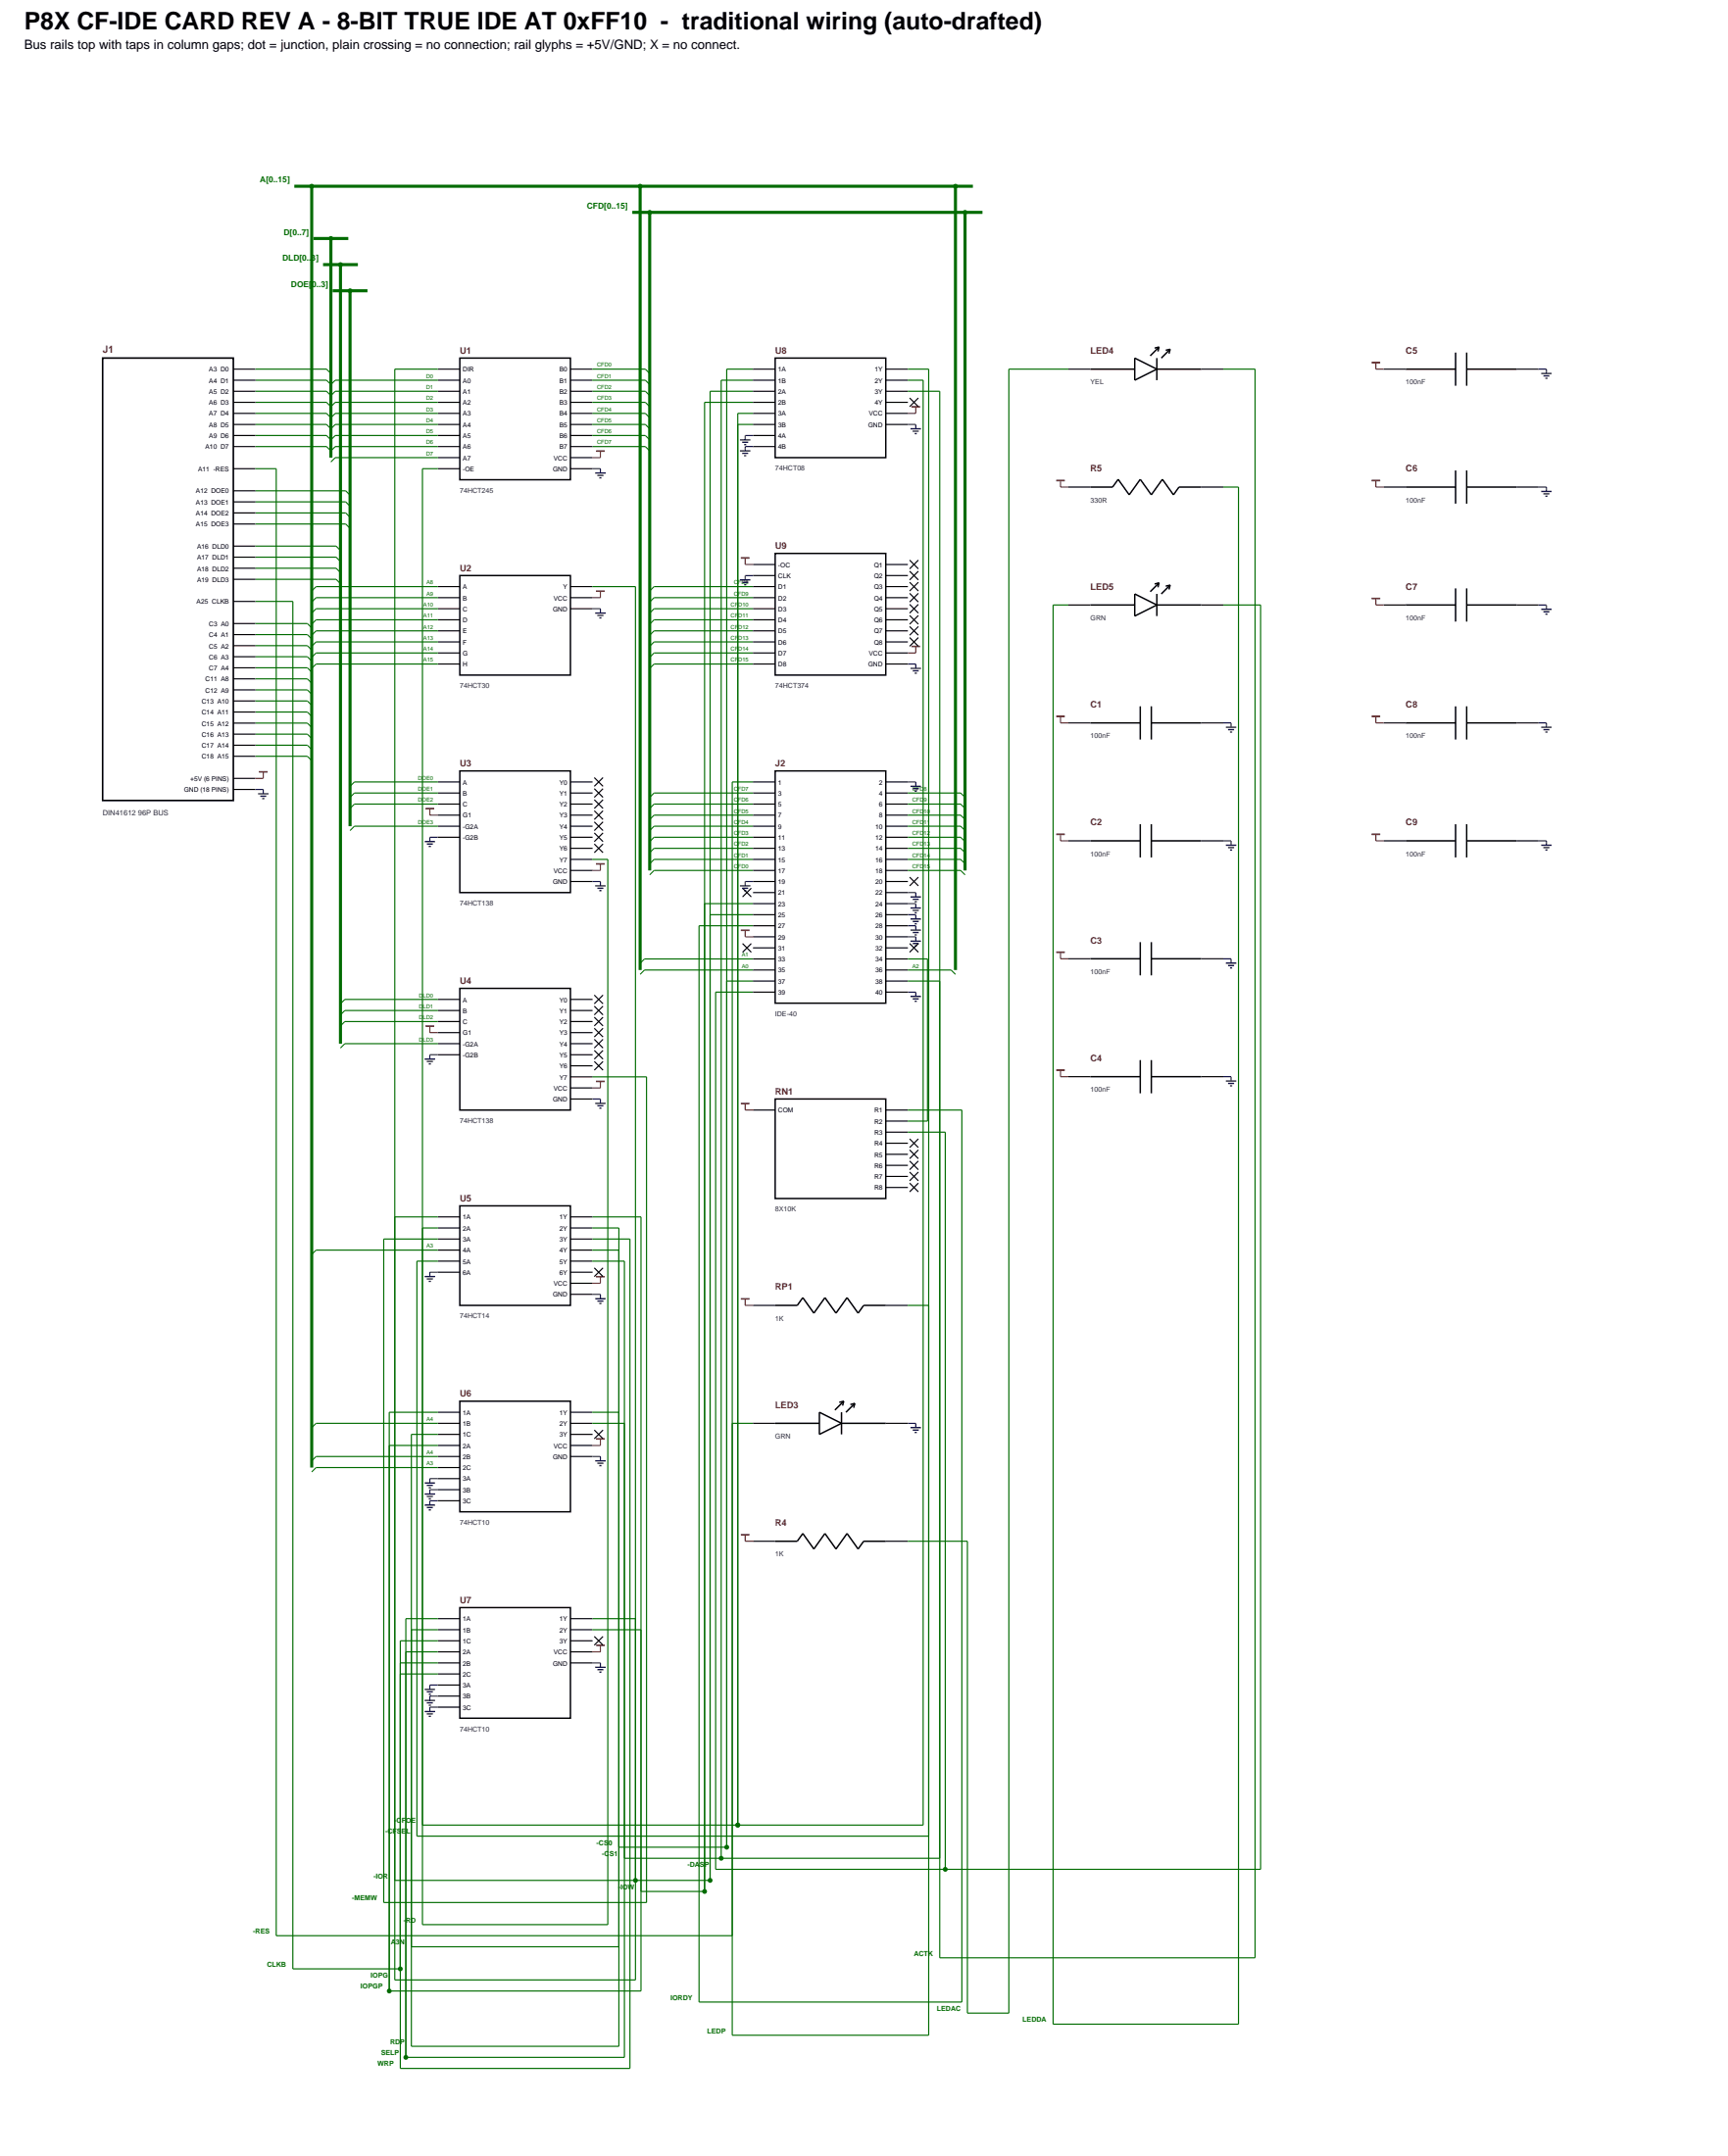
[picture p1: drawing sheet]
<svg xmlns="http://www.w3.org/2000/svg" width="377mm" height="470mm" viewBox="0 0 377 470" stroke-linecap="round" stroke-linejoin="round" font-family="sans-serif">
<g fill="none" stroke="#000" stroke-width=".32">
<path d="M100.3 78.1h24.1v26.6h-24.1zM169.1 78.1h24.1v21.7h-24.1zM247.5 78.1l4.8 2.4-4.8 2.4zM252.3 78.1v4.8M252.8 75.7l-1.9 1.9M252.8 75.7l-1 .2M252.8 75.7l-.2 1M255.2 76.2l-1.9 1.9M255.2 76.2l-.9 .2M255.2 76.2l-.2 .9M317.5 76.9v7.3M319.9 76.9v7.3"/>
<path d="M237.9 80.5h9.6M252.3 80.5h9.7M306.6 80.5h10.9M319.9 80.5h10.9M237.9 106.3h4.8l1.2-1.7 2.4 3.3 2.4-3.3 2.4 3.3 2.4-3.3 2.4 3.3 1.3-1.6h4.8M306.6 106.3h10.9M317.5 102.6v7.3M319.9 106.3h10.9M319.9 102.6v7.3M100.3 125.6h24.1v21.7h-24.1zM169.1 120.7h24.1v26.6h-24.1zM237.9 132h9.6"/>
<path d="M247.5 129.6l4.8 2.4-4.8 2.4zM252.3 129.6v4.8M252.3 132h9.7M252.8 127.2l-1.9 1.9M252.8 127.2l-1 .2M252.8 127.2l-.2 .9M255.2 127.6l-1.9 2M255.2 127.6l-.9 .3M255.2 127.6l-.2 1M306.6 132h10.9M317.5 128.4v7.2M319.9 132h10.9"/>
<path d="M319.9 128.4v7.2M237.9 157.7h10.8M248.7 154.1v7.2M251.1 157.7h10.9M251.1 154.1v7.2M306.6 157.7h10.9M317.5 154.1v7.2M319.9 157.7h10.9M319.9 154.1v7.2M100.3 168.2h24.1v26.5h-24.1zM169.1 168.2h24.1v50.7h-24.1zM248.7 179.8v7.3"/>
<path d="M251.1 179.8v7.3M317.5 179.8v7.3M319.9 179.8v7.3M237.9 183.4h10.8M251.1 183.4h10.9M306.6 183.4h10.9M319.9 183.4h10.9M100.3 215.6h24.1v26.6h-24.1zM237.9 209.2h10.8M248.7 205.5v7.3M251.1 205.5v7.3M251.1 209.2h10.9"/>
<path d="M169.1 239.8h24.1v21.7h-24.1zM237.9 234.9h10.8M248.7 231.3v7.2M251.1 231.3v7.2M251.1 234.9h10.9M100.3 263.1h24.1v21.7h-24.1zM169.1 284.8h4.8l1.2-1.7 2.4 3.4 2.4-3.4 2.4 3.4 2.5-3.4 2.4 3.4 1.2-1.7h4.8M100.3 305.7h24.1v24.1h-24.1zM169.1 310.5h9.6M178.7 308.1l4.8 2.4-4.8 2.4zM183.5 310.5h9.7M183.5 308.1v4.8"/>
<path d="M184 305.7l-1.9 1.9M184 305.7l-.9 .2M184 305.7l-.2 .9M186.4 306.2l-1.9 1.9M186.4 306.2l-.9 .2M186.4 306.2l-.2 .9M169.1 336.2h4.8l1.2-1.7 2.4 3.4 2.4-3.4 2.4 3.4 2.5-3.4 2.4 3.4 1.2-1.7h4.8M100.3 350.7h24.1v24.1h-24.1z"/>
</g>
<g fill="none" stroke="#000" stroke-width=".25">
<path d="M50.9 80.5h4.8M50.9 82.9h4.8M50.9 85.4h4.8M50.9 87.8h4.8M50.9 90.2h4.8M50.9 92.6h4.8M50.9 95h4.8M50.9 97.4h4.8M95.5 80.5h4.8M95.5 82.9h4.8M95.5 85.4h4.8M95.5 87.8h4.8"/>
<path d="M95.5 90.2h4.8M95.5 92.6h4.8M95.5 95h4.8M95.5 97.4h4.8M95.5 99.8h4.8M124.4 80.5h4.8M124.4 82.9h4.8M124.4 85.4h4.8M124.4 87.8h4.8M124.4 90.2h4.8M124.4 92.6h4.8M124.4 95h4.8"/>
<path d="M124.4 97.4h4.8M124.4 99.8h4.8M164.2 80.5h4.9M164.2 82.9h4.9M164.2 85.4h4.9M164.2 87.8h4.9M164.2 90.2h4.9M164.2 92.6h4.9M164.2 95h4.9M164.2 97.4h4.9M193.2 80.5h4.8M193.2 82.9h4.8"/>
<path d="M193.2 85.4h4.8M193.2 87.8h4.8M193.2 90.2h4.8M193.2 92.6h4.8M233 80.5h4.9M262 80.5h4.8M301.8 80.5h4.8M330.8 80.5h4.8M50.9 102.2h4.8M50.9 107.1h4.8M50.9 109.5h4.8M50.9 111.9h4.8"/>
<path d="M50.9 114.3h4.8M50.9 119.1h4.8M95.5 102.2h4.8M124.4 102.2h4.8M233 106.3h4.9M262 106.3h4.8M301.8 106.3h4.8M330.8 106.3h4.8M50.9 121.6h4.8M50.9 124h4.8M50.9 126.4h4.8M50.9 131.2h4.8"/>
<path d="M50.9 136h4.8M50.9 138.4h4.8M95.5 128h4.8M95.5 130.4h4.8M95.5 132.8h4.8M95.5 135.2h4.8M95.5 137.6h4.8M124.4 128h4.8M124.4 130.4h4.8M124.4 132.8h4.8M164.2 128h4.9M164.2 130.4h4.9"/>
<path d="M164.2 132.8h4.9M164.2 135.2h4.9M164.2 137.6h4.9M164.2 123.1h4.9M164.2 125.6h4.9M193.2 128h4.8M193.2 130.4h4.8M193.2 132.8h4.8M193.2 135.2h4.8M193.2 137.6h4.8M193.2 123.1h4.8M193.2 125.6h4.8"/>
<path d="M233 132h4.9M262 132h4.8M301.8 132h4.8M330.8 132h4.8M50.9 157.7h4.8M50.9 140.9h4.8M50.9 143.3h4.8M50.9 145.7h4.8M50.9 148.1h4.8M50.9 150.5h4.8M50.9 152.9h4.8M50.9 155.3h4.8"/>
<path d="M95.5 140h4.8M95.5 142.5h4.8M95.5 144.9h4.8M164.2 140h4.9M164.2 142.5h4.9M164.2 144.9h4.9M193.2 140h4.8M193.2 142.5h4.8M193.2 144.9h4.8M233 157.7h4.9M262 157.7h4.8M301.8 157.7h4.8"/>
<path d="M330.8 157.7h4.8M50.9 160.2h4.8M50.9 162.6h4.8M50.9 165h4.8M50.9 169.8h4.8M50.9 172.2h4.8M95.5 170.6h4.8M95.5 173h4.8M95.5 175.4h4.8M95.5 177.8h4.8M124.4 170.6h4.8M124.4 173h4.8"/>
<path d="M124.4 175.4h4.8M124.4 177.8h4.8M164.2 170.6h4.9M164.2 173h4.9M164.2 175.4h4.9M164.2 177.8h4.9M193.2 170.6h4.8M193.2 173h4.8M193.2 175.4h4.8M193.2 177.8h4.8M95.5 180.2h4.8M95.5 182.7h4.8"/>
<path d="M124.4 180.2h4.8M124.4 182.7h4.8M124.4 185.1h4.8M124.4 187.5h4.8M124.4 189.9h4.8M124.4 192.3h4.8M164.2 180.2h4.9M164.2 182.7h4.9M164.2 185.1h4.9M164.2 187.5h4.9M164.2 189.9h4.9M164.2 192.3h4.9"/>
<path d="M164.2 194.7h4.9M164.2 197.1h4.9M164.2 199.5h4.9M193.2 180.2h4.8M193.2 182.7h4.8M193.2 185.1h4.8M193.2 187.5h4.8M193.2 189.9h4.8M193.2 192.3h4.8M193.2 194.7h4.8M193.2 197.1h4.8M193.2 199.5h4.8"/>
<path d="M233 183.4h4.9M262 183.4h4.8M301.8 183.4h4.8M330.8 183.4h4.8M95.5 218h4.8M124.4 218h4.8M164.2 202h4.9M164.2 204.4h4.9M164.2 206.8h4.9M164.2 209.2h4.9M164.2 211.6h4.9M164.2 214h4.9"/>
<path d="M164.2 216.4h4.9M193.2 202h4.8M193.2 204.4h4.8M193.2 206.8h4.8M193.2 209.2h4.8M193.2 211.6h4.8M193.2 214h4.8M193.2 216.4h4.8M233 209.2h4.9M262 209.2h4.8M95.5 220.4h4.8M95.5 222.9h4.8"/>
<path d="M95.5 225.3h4.8M95.5 227.7h4.8M95.5 230.1h4.8M124.4 220.4h4.8M124.4 222.9h4.8M124.4 225.3h4.8M124.4 227.7h4.8M124.4 230.1h4.8M124.4 232.5h4.8M124.4 234.9h4.8M124.4 237.3h4.8M124.4 239.8h4.8"/>
<path d="M233 234.9h4.9M262 234.9h4.8M164.2 242.2h4.9M193.2 242.2h4.8M193.2 244.6h4.8M193.2 247h4.8M193.2 249.4h4.8M193.2 251.8h4.8M193.2 254.2h4.8M193.2 256.6h4.8M193.2 259.1h4.8M95.5 265.5h4.8"/>
<path d="M95.5 267.9h4.8M95.5 270.3h4.8M95.5 272.7h4.8M95.5 275.1h4.8M95.5 277.5h4.8M124.4 265.5h4.8M124.4 267.9h4.8M124.4 270.3h4.8M124.4 272.7h4.8M124.4 275.1h4.8M124.4 277.5h4.8M124.4 280h4.8"/>
<path d="M124.4 282.4h4.8M164.2 284.8h4.9M193.2 284.8h4.8M95.5 308.1h4.8M95.5 310.5h4.8M95.5 312.9h4.8M95.5 315.3h4.8M95.5 317.7h4.8M124.4 308.1h4.8M124.4 310.5h4.8M124.4 312.9h4.8M124.4 315.3h4.8"/>
<path d="M124.4 317.7h4.8M164.2 310.5h4.9M193.2 310.5h4.8M95.5 320.2h4.8M95.5 322.6h4.8M95.5 325h4.8M95.5 327.4h4.8M164.2 336.2h4.9M193.2 336.2h4.8M95.5 353.1h4.8M95.5 355.5h4.8M95.5 358h4.8"/>
<path d="M124.4 353.1h4.8M124.4 355.5h4.8M124.4 358h4.8M95.5 360.4h4.8M95.5 362.8h4.8M95.5 365.2h4.8M95.5 367.6h4.8M95.5 370h4.8M95.5 372.4h4.8M124.4 360.4h4.8M124.4 362.8h4.8"/>
</g>
<path d="M22.4 78.1h28.5v96.5h-28.5z" fill="none" stroke="#000" stroke-width=".35"/>
<g fill="none" stroke="#006b00" stroke-width=".25">
<path d="M55.7 82.9h15.5M55.7 80.5h15.5M55.7 85.4h15.5M55.7 87.8h15.5M55.7 90.2h15.5M55.7 92.6h15.5M55.7 95h15.5M55.7 97.4h15.5M73.1 82.9h22.4M73.1 85.4h22.4M73.1 87.8h22.4M73.1 90.2h22.4"/>
<path d="M73.1 92.6h22.4M73.1 95h22.4M73.1 97.4h22.4M73.1 99.8h22.4M129.2 82.9h11.6M129.2 80.5h11.6M129.2 85.4h11.6M129.2 87.8h11.6M129.2 90.2h11.6M129.2 92.6h11.6M129.2 95h11.6M129.2 97.4h11.6"/>
<path d="M55.7 107.1h19.7M55.7 109.5h19.7M55.7 111.9h19.7M55.7 114.3h19.7M55.7 119.1h17.6M55.7 121.6h17.6M55.7 124h17.6M55.7 126.4h17.6M55.7 136h11.3M55.7 138.4h11.3M68.9 128h26.6M68.9 130.4h26.6"/>
<path d="M68.9 132.8h26.6M68.9 135.2h26.6M68.9 137.6h26.6M142.7 128h21.5M142.7 130.4h21.5M142.7 132.8h21.5M142.7 135.2h21.5M142.7 137.6h21.5M55.7 148.1h11.3M55.7 150.5h11.3M55.7 152.9h11.3M55.7 155.3h11.3"/>
<path d="M55.7 157.7h11.3M55.7 143.3h11.3M55.7 145.7h11.3M55.7 140.9h11.3M68.9 140h26.6M68.9 142.5h26.6M68.9 144.9h26.6M142.7 140h21.5M142.7 142.5h21.5M142.7 144.9h21.5M55.7 160.2h11.3M55.7 162.6h11.3"/>
<path d="M55.7 165h11.3M77.3 170.6h18.2M77.3 173h18.2M77.3 175.4h18.2M142.7 173h21.5M142.7 175.4h21.5M142.7 177.8h21.5M198 173h11.5M198 175.4h11.5M198 177.8h11.5M77.3 180.2h18.2M142.7 180.2h21.5"/>
<path d="M142.7 189.9h21.5M142.7 187.5h21.5M142.7 185.1h21.5M142.7 182.7h21.5M198 180.2h11.5M198 189.9h11.5M198 187.5h11.5M198 185.1h11.5M198 182.7h11.5M75.2 218h20.3M140.6 211.6h23.6M140.6 209.2h23.6"/>
<path d="M198 211.6h9.5M75.2 220.4h20.3M75.2 222.9h20.3M75.2 227.7h20.3M68.9 272.7h26.6M68.9 310.5h26.6M68.9 317.7h26.6M68.9 320.2h26.6"/>
</g>
<g fill="none" stroke="#006b00" stroke-width=".23">
<path d="M71.2 82.9l1 1 .9-1M71.2 80.5l1 1M71.2 85.4l1 .9 .9-.9M71.2 87.8l1 .9 .9-.9M71.2 90.2l1 .9 .9-.9M71.2 92.6l1 .9 .9-.9M71.2 95l1 1 .9-1M71.2 97.4l1 1 .9-1M73.1 99.8l-.9 1M140.8 80.5l.9 1M140.8 82.9l.9 1M140.8 85.4l.9 .9"/>
<path d="M140.8 87.8l.9 .9M140.8 90.2l.9 .9M140.8 92.6l.9 .9M140.8 95l.9 1M140.8 97.4l.9 1M73.3 119.1l1 1M75.4 107.1l1 .9M75.4 109.5l1 .9M75.4 111.9l1 .9M75.4 114.3l1 1M67 136l1 1M67 138.4l1 1"/>
<path d="M68.9 128l-.9 .9M68.9 130.4l-.9 .9M68.9 132.8l-.9 .9M68.9 135.2l-.9 1M68.9 137.6l-.9 1M73.3 121.6l1 .9M73.3 124l1 .9M73.3 126.4l1 .9M142.7 128l-1 .9M142.7 130.4l-1 .9M142.7 132.8l-1 .9M142.7 135.2l-1 1"/>
<path d="M142.7 137.6l-1 1M67 148.1l1 .9M67 150.5l1 1M67 152.9l1 1M67 155.3l1 1M67 157.7l1 1M67 143.3l1 .9M67 145.7l1 .9M67 140.9l1 .9M68.9 140l-.9 1M68.9 142.5l-.9 .9M68.9 144.9l-.9 .9"/>
<path d="M142.7 140l-1 1M142.7 142.5l-1 .9M142.7 144.9l-1 .9M67 160.2l1 .9M67 162.6l1 .9M67 165l1 .9M77.3 170.6l-.9 .9M77.3 173l-.9 1M77.3 175.4l-.9 1M142.7 177.8l-1 1M142.7 175.4l-1 1M142.7 173l-1 1"/>
<path d="M209.5 173l1 1M209.5 175.4l1 1M209.5 177.8l1 1M77.3 180.2l-.9 1M142.7 189.9l-1 .9M142.7 187.5l-1 .9M142.7 185.1l-1 .9M142.7 182.7l-1 .9M142.7 180.2l-1 1M209.5 180.2l1 1M209.5 182.7l1 .9M209.5 185.1l1 .9"/>
<path d="M209.5 187.5l1 .9M209.5 189.9l1 .9M75.2 218l-.9 1M140.6 211.6l-1 1M140.6 209.2l-1 .9M207.5 211.6l.9 1M75.2 220.4l-.9 1M75.2 222.9l-.9 .9M75.2 227.7l-.9 .9M68.9 272.7l-.9 1M68.9 310.5l-.9 1M68.9 317.7l-.9 1"/>
<path d="M68.9 320.2l-.9 .9"/>
</g>
<path d="M68 40.6v279.6" fill="none" stroke="#006b00" stroke-width=".67" stroke-linecap="butt"/>
<circle cx="68" cy="40.6" r=".53" fill="#006b00"/>
<path d="M76.4 63.4v116.8" fill="none" stroke="#006b00" stroke-width=".67" stroke-linecap="butt"/>
<circle cx="76.4" cy="63.4" r=".53" fill="#006b00"/>
<path d="M74.3 57.7v170" fill="none" stroke="#006b00" stroke-width=".67" stroke-linecap="butt"/>
<circle cx="74.3" cy="57.7" r=".53" fill="#006b00"/>
<path d="M72.2 52v47.8" fill="none" stroke="#006b00" stroke-width=".67" stroke-linecap="butt"/>
<circle cx="72.2" cy="52" r=".53" fill="#006b00"/>
<path d="M141.7 46.3v143.6" fill="none" stroke="#006b00" stroke-width=".67" stroke-linecap="butt"/>
<circle cx="141.7" cy="46.3" r=".53" fill="#006b00"/>
<path d="M139.6 40.6v171" fill="none" stroke="#006b00" stroke-width=".67" stroke-linecap="butt"/>
<circle cx="139.6" cy="40.6" r=".53" fill="#006b00"/>
<path d="M208.4 40.6v171" fill="none" stroke="#006b00" stroke-width=".67" stroke-linecap="butt"/>
<circle cx="208.4" cy="40.6" r=".53" fill="#006b00"/>
<path d="M210.5 46.3v143.6" fill="none" stroke="#006b00" stroke-width=".67" stroke-linecap="butt"/>
<circle cx="210.5" cy="46.3" r=".53" fill="#006b00"/>
<path d="M64.2 40.6h148M68.4 52h7.6M70.5 57.7h7.6M137.9 46.3h76.4M72.6 63.4h7.6" fill="none" stroke="#006b00" stroke-width=".67" stroke-linecap="butt"/>
<g fill="none" stroke="#006b00" stroke-width=".25">
<path d="M95.5 80.5h-9.4v351.4h52.5v-303.9h-9.4M160.9 92.6h3.3M164.2 80.5h-5.7v322.5M164.2 82.9h-6.9v322.5M164.2 85.4h-9.3v324.8M164.2 87.8h-10.5v324.8M164.2 90.2h-3.3v308M198 80.5h4.6v363.5M198 85.4h7v341.7M198 82.9h3.4v315.3M233 80.5h-13v358.7M266.8 80.5h7v346.6"/>
<path d="M55.7 102.2h4.5v320.1M95.5 102.2h-3.4v317.7M266.8 106.3h3.3v335.3M55.7 131.2h8.2v298.3M233 132h-3.3v309.6M266.8 132h8.2v275.8M164.2 170.6h-4.5v273.4M129.2 187.5h3.4v232.4M153.7 197.1h10.5M154.9 199.5h9.3M158.5 214h5.7M164.2 202h-11.7v234.8"/>
<path d="M164.2 216.4h-8.1v191.4M198 209.2h4.3v35.4h-4.3M198 214h7M129.2 234.9h11.8v180.1M198 242.2h11.8v194.6M198 247h8.2v160.8M86.1 265.5h9.4M92.1 267.9h3.4M95.5 270.3h-11.8v144.7M95.5 275.1h-4.6v125.5M129.2 265.5h10.6v168.8h-54.9v-126.2h10.6M129.2 267.9h5.8v178.5"/>
<path d="M129.2 270.3h8.2v180.9M129.2 272.7h5.8M129.2 275.1h7v173.7M198 284.8h4.6M84.9 315.3h10.6M95.5 312.9h-5.8v133.5M129.2 308.1h5.8M129.2 310.5h7M159.7 310.5h4.5M198 336.2h13v103M89.7 355.5h5.8M95.5 358h-8.2v93.2"/>
<path d="M95.5 353.1h-7v95.7M129.2 355.5h10.6M129.2 353.1h9.4M87.3 362.8h8.2M87.3 365.2h8.2M88.5 360.4h7"/>
</g>
<g fill="none" stroke="#b81414" stroke-width=".25">
<path d="M300.1 79.1v1.4h1.7M131 98.4v1.4h-1.8M199.7 88.8v1.4h-1.7M231.3 104.8v1.5h1.7M300.1 104.8v1.5h1.7M131 129v1.4h-1.8M162.5 121.7v1.4h1.7M300.1 130.6v1.4h1.7M199.7 141v1.5h-1.7M231.3 156.3v1.4h1.7M300.1 156.3v1.4h1.7M93.8 176.4v1.4h1.7"/>
<path d="M131 188.5v1.4h-1.8M231.3 182v1.4h1.7M300.1 182v1.4h1.7M162.5 202.9v1.5h1.7M231.3 207.7v1.5h1.7M93.8 223.8v1.5h1.7M131 235.9v1.4h-1.8M231.3 233.5v1.4h1.7M162.5 240.7v1.5h1.7M131 278.5v1.5h-1.8M162.5 283.4v1.4h1.7M131 313.9v1.4h-1.8"/>
<path d="M162.5 334.8v1.4h1.7M131 358.9v1.5h-1.8"/>
</g>
<g fill="none" stroke="#b81414" stroke-width=".35">
<path d="M299.1 79.1h1.9M130 98.4h1.9M198.8 88.8h1.9M230.4 104.8h1.9M299.1 104.8h1.9M130 129h1.9M161.6 121.7h1.9M299.1 130.6h1.9M198.8 141h1.9M230.4 156.3h1.9M299.1 156.3h1.9M92.8 176.4h1.9"/>
<path d="M130 188.5h1.9M230.4 182h1.9M299.1 182h1.9M161.6 202.9h1.9M230.4 207.7h1.9M92.8 223.8h1.9M130 235.9h1.9M230.4 233.5h1.9M161.6 240.7h1.9M130 278.5h1.9M161.6 283.4h1.9M130 313.9h1.9"/>
<path d="M161.6 334.8h1.9M130 358.9h1.9"/>
</g>
<g fill="none" stroke="#0000a6" stroke-width=".25">
<path d="M164.2 95h-1.7v1M164.2 97.4h-1.7v1M198 92.6h1.7v.9M335.6 80.5h1.7v1M129.2 102.2h1.8v1M335.6 106.3h1.7v.9M129.2 132.8h1.8v.9M164.2 125.6h-1.7v.9M335.6 132h1.7v.9M198 144.9h1.7v.9M266.8 157.7h1.7v1M335.6 157.7h1.7v1"/>
<path d="M198 170.6h1.7v.9M95.5 182.7h-1.7v.9M129.2 192.3h1.8v1M164.2 192.3h-1.7v1M198 194.7h1.7v1M198 197.1h1.7v1M198 199.5h1.7v1M266.8 183.4h1.7v1M335.6 183.4h1.7v1M198 202h1.7v.9M198 204.4h1.7v.9M198 216.4h1.7v1"/>
<path d="M266.8 209.2h1.7v.9M95.5 230.1h-1.7v.9M129.2 239.8h1.8v.9M266.8 234.9h1.7v.9M95.5 277.5h-1.7v1M129.2 282.4h1.8v.9M129.2 317.7h1.8v1M198 310.5h1.7v1M95.5 322.6h-1.7v.9M95.5 325h-1.7v.9M95.5 327.4h-1.7v.9M95.5 367.6h-1.7v1"/>
<path d="M95.5 370h-1.7v1M95.5 372.4h-1.7v1M129.2 362.8h1.8v.9"/>
</g>
<g fill="none" stroke="#0000a6" stroke-width=".3">
<path d="M161.4 96h2.3M161.4 98.4h2.3M161.9 96.5h1.3M161.9 98.9h1.3M162.3 97h.5M162.3 99.4h.5M198.6 93.5h2.3M199.1 94.1h1.3M199.5 94.6h.5M336.2 81.5h2.2M336.6 82h1.4M337.1 82.5h.4"/>
<path d="M129.8 103.2h2.3M130.3 103.7h1.3M130.7 104.2h.5M336.2 107.2h2.2M336.6 107.7h1.4M337.1 108.3h.4M129.8 133.7h2.3M130.3 134.3h1.3M130.7 134.8h.5M161.4 126.5h2.3M161.9 127h1.3M162.3 127.6h.5"/>
<path d="M336.2 132.9h2.2M336.6 133.5h1.4M337.1 134h.4M198.6 145.8h2.3M199.1 146.3h1.3M199.5 146.9h.5M267.4 158.7h2.3M267.9 159.2h1.3M268.3 159.7h.5M336.2 158.7h2.2M336.6 159.2h1.4M337.1 159.7h.4"/>
<path d="M198.6 171.5h2.3M199.1 172.1h1.3M199.5 172.6h.5M92.6 183.6h2.3M93.1 184.1h1.3M93.5 184.7h.5M129.8 193.3h2.3M130.3 193.8h1.3M130.7 194.3h.5M161.4 193.3h2.3M161.9 193.8h1.3M162.3 194.3h.5"/>
<path d="M198.6 195.7h2.3M198.6 198.1h2.3M199.1 196.2h1.3M199.1 198.6h1.3M199.5 196.7h.5M199.5 199.1h.5M267.4 184.4h2.3M267.9 184.9h1.3M268.3 185.4h.5M336.2 184.4h2.2M336.6 184.9h1.4M337.1 185.4h.4"/>
<path d="M198.6 202.9h2.3M198.6 200.5h2.3M198.6 205.3h2.3M198.6 217.4h2.3M199.1 203.4h1.3M199.1 201h1.3M199.1 205.8h1.3M199.1 217.9h1.3M199.5 204h.5M199.5 201.5h.5M199.5 206.4h.5M199.5 218.4h.5"/>
<path d="M267.4 210.1h2.3M267.9 210.6h1.3M268.3 211.2h.5M92.6 231h2.3M93.1 231.6h1.3M93.5 232.1h.5M267.4 235.8h2.3M267.9 236.4h1.3M268.3 236.9h.5M129.8 240.7h2.3M130.3 241.2h1.3M130.7 241.7h.5"/>
<path d="M92.6 278.5h2.3M93.1 279h1.3M93.5 279.5h.5M129.8 283.3h2.3M130.3 283.8h1.3M130.7 284.4h.5M129.8 318.7h2.3M130.3 319.2h1.3M130.7 319.7h.5M198.6 311.5h2.3M199.1 312h1.3M199.5 312.5h.5"/>
<path d="M92.6 323.5h2.3M92.6 325.9h2.3M92.6 328.3h2.3M93.1 324h1.3M93.1 326.5h1.3M93.1 328.9h1.3M93.5 324.6h.5M93.5 327h.5M93.5 329.4h.5M92.6 368.6h2.3M92.6 371h2.3M92.6 373.4h2.3"/>
<path d="M93.1 369.1h1.3M93.1 371.5h1.3M93.1 373.9h1.3M93.5 369.6h.5M93.5 372h.5M93.5 374.4h.5M129.8 363.7h2.3M130.3 364.2h1.3M130.7 364.8h.5"/>
</g>
<circle cx="84.9" cy="434.3" r=".53" fill="#006b00"/>
<path d="M83.7 415h57.3M92.1 419.9h40.5M135 403h23.5M89.7 424.7h45.3M87.3 451.2h50.1M89.7 446.4h45.3" fill="none" stroke="#006b00" stroke-width=".25"/>
<circle cx="158.5" cy="403" r=".53" fill="#006b00"/>
<path d="M136.2 405.4h68.8" fill="none" stroke="#006b00" stroke-width=".25"/>
<circle cx="157.3" cy="405.4" r=".53" fill="#006b00"/>
<path d="M90.9 400.6h111.7M88.5 448.8h47.7" fill="none" stroke="#006b00" stroke-width=".25"/>
<circle cx="88.5" cy="448.8" r=".53" fill="#006b00"/>
<path d="M63.9 429.5h23.4" fill="none" stroke="#006b00" stroke-width=".25"/>
<circle cx="87.3" cy="429.5" r=".53" fill="#006b00"/>
<path d="M86.1 410.2h68.8" fill="none" stroke="#006b00" stroke-width=".25"/>
<g fill="#006b00">
<circle cx="138.6" cy="410.2" r=".53"/>
<circle cx="154.9" cy="410.2" r=".53"/>
</g>
<path d="M139.8 412.6h13.9" fill="none" stroke="#006b00" stroke-width=".25"/>
<circle cx="153.7" cy="412.6" r=".53" fill="#006b00"/>
<path d="M92.1 398.2h109.3" fill="none" stroke="#006b00" stroke-width=".25"/>
<circle cx="160.9" cy="398.2" r=".53" fill="#006b00"/>
<path d="M156.1 407.8h118.9M60.2 422.3h99.5M152.5 436.8h57.3M205 427.1h68.8" fill="none" stroke="#006b00" stroke-width=".25"/>
<circle cx="206.2" cy="407.8" r=".53" fill="#006b00"/>
<path d="M211 439.2h9M159.7 444h42.9M229.7 441.6h40.4" fill="none" stroke="#006b00" stroke-width=".25"/>
<path d="M57.4 168.4v1.4h-1.7" fill="none" stroke="#b81414" stroke-width=".25"/>
<path d="M56.5 168.4h1.9" fill="none" stroke="#b81414" stroke-width=".35"/>
<path d="M55.7 172.2h1.7v1" fill="none" stroke="#0000a6" stroke-width=".25"/>
<path d="M56.3 173.2h2.3M56.8 173.7h1.3M57.2 174.2h.5" fill="none" stroke="#0000a6" stroke-width=".3"/>
<g fill="none" stroke="#000" stroke-width=".25">
<path d="M198.4 86.8l1.9 1.9M200.3 86.8l-1.9 1.9M198.4 122.2l1.9 1.9M198.4 124.6l1.9 1.9M198.4 127l1.9 1.9M198.4 129.4l1.9 1.9M198.4 131.8l1.9 1.9M198.4 134.3l1.9 1.9M198.4 136.7l1.9 1.9M198.4 139.1l1.9 1.9M200.3 122.2l-1.9 1.9M200.3 124.6l-1.9 1.9"/>
<path d="M200.3 127l-1.9 1.9M200.3 129.4l-1.9 1.9M200.3 131.8l-1.9 1.9M200.3 134.3l-1.9 1.9M200.3 136.7l-1.9 1.9M200.3 139.1l-1.9 1.9M129.6 169.6l1.9 1.9M129.6 172.1l1.9 1.9M129.6 174.5l1.9 1.9M129.6 176.9l1.9 1.9M129.6 179.3l1.9 1.9M131.5 169.6l-1.9 1.9"/>
<path d="M131.5 172.1l-1.9 1.9M131.5 174.5l-1.9 1.9M131.5 176.9l-1.9 1.9M131.5 179.3l-1.9 1.9M129.6 181.7l1.9 1.9M129.6 184.1l1.9 1.9M131.5 181.7l-1.9 1.9M131.5 184.1l-1.9 1.9M162 193.8l1.9 1.9M163.9 193.8l-1.9 1.9M198.4 191.4l1.9 1.9M200.3 191.4l-1.9 1.9"/>
<path d="M129.6 217.1l1.9 1.9M129.6 219.5l1.9 1.9M131.5 217.1l-1.9 1.9M131.5 219.5l-1.9 1.9M162 205.8l1.9 1.9M163.9 205.8l-1.9 1.9M198.4 205.8l1.9 1.9M200.3 205.8l-1.9 1.9M129.6 221.9l1.9 1.9M129.6 224.3l1.9 1.9M129.6 226.7l1.9 1.9M129.6 229.1l1.9 1.9"/>
<path d="M129.6 231.6l1.9 1.9M131.5 221.9l-1.9 1.9M131.5 224.3l-1.9 1.9M131.5 226.7l-1.9 1.9M131.5 229.1l-1.9 1.9M131.5 231.6l-1.9 1.9M198.4 248.5l1.9 1.9M198.4 250.9l1.9 1.9M198.4 253.3l1.9 1.9M198.4 255.7l1.9 1.9M198.4 258.1l1.9 1.9M200.3 248.5l-1.9 1.9"/>
<path d="M200.3 250.9l-1.9 1.9M200.3 253.3l-1.9 1.9M200.3 255.7l-1.9 1.9M200.3 258.1l-1.9 1.9M129.6 276.6l1.9 1.9M131.5 276.6l-1.9 1.9M129.6 312l1.9 1.9M131.5 312l-1.9 1.9M129.6 357l1.9 1.9M131.5 357l-1.9 1.9"/>
</g>
<text font-size="5.3" x="5.3" y="6.4">P8X CF-IDE CARD REV A - 8-BIT TRUE IDE AT 0xFF10 - traditional wiring (auto-drafted)</text>
<text font-size="2.8" x="5.3" y="10.6">Bus rails top with taps in column gaps; dot = junction, plain crossing = no connection; rail glyphs = +5V/GND; X = no connect.</text>
<text font-size="2.2" fill="#b81414" x="22.4" y="77">J1</text>
<g font-size="2" fill="#b81414">
<text x="100.3" y="77.2">U1</text>
<text x="169.1" y="77.2">U8</text>
<text x="237.9" y="77.2">LED4</text>
<text x="306.6" y="77.2">C5</text>
<text x="237.9" y="102.9">R5</text>
<text x="306.6" y="102.9">C6</text>
<text x="169.1" y="119.8">U9</text>
<text x="100.3" y="124.6">U2</text>
<text x="237.9" y="128.6">LED5</text>
<text x="306.6" y="128.6">C7</text>
<text x="237.9" y="154.3">C1</text>
<text x="306.6" y="154.3">C8</text>
<text x="100.3" y="167.2">U3</text>
<text x="169.1" y="167.2">J2</text>
<text x="237.9" y="180.1">C2</text>
<text x="306.6" y="180.1">C9</text>
<text x="237.9" y="205.8">C3</text>
<text x="100.3" y="214.7">U4</text>
<text x="237.9" y="231.5">C4</text>
<text x="169.1" y="238.8">RN1</text>
<text x="100.3" y="262.1">U5</text>
<text x="169.1" y="281.4">RP1</text>
<text x="100.3" y="304.7">U6</text>
<text x="169.1" y="307.1">LED3</text>
<text x="169.1" y="332.9">R4</text>
<text x="100.3" y="349.8">U7</text>
</g>
<g font-size="1.8" fill="#006b00">
<text x="56.7" y="39.9">A[0..15]</text>
<text x="128" y="45.6">CFD[0..15]</text>
<text x="61.9" y="51.3">D[0..7]</text>
<text x="61.6" y="57">DLD[0..3]</text>
<text x="63.5" y="62.7">DOE[0..3]</text>
</g>
<text font-size="1.6" fill="#0000a6" x="22.4" y="177.9">DIN41612 96P BUS</text>
<g font-size="1.5" fill="#0000a6">
<text x="237.9" y="83.9">YEL</text>
<text x="306.6" y="83.9">100nF</text>
<text x="100.3" y="107.5">74HCT245</text>
<text x="169.1" y="102.7">74HCT08</text>
<text x="237.9" y="109.6">330R</text>
<text x="306.6" y="109.6">100nF</text>
<text x="237.9" y="135.3">GRN</text>
<text x="306.6" y="135.3">100nF</text>
<text x="100.3" y="150.1">74HCT30</text>
<text x="169.1" y="150.1">74HCT374</text>
<text x="237.9" y="161.1">100nF</text>
<text x="306.6" y="161.1">100nF</text>
<text x="237.9" y="186.8">100nF</text>
<text x="306.6" y="186.8">100nF</text>
<text x="100.3" y="197.6">74HCT138</text>
<text x="237.9" y="212.5">100nF</text>
<text x="169.1" y="221.7">IDE-40</text>
<text x="237.9" y="238.2">100nF</text>
<text x="100.3" y="245">74HCT138</text>
<text x="169.1" y="264.3">8X10K</text>
<text x="100.3" y="287.6">74HCT14</text>
<text x="169.1" y="288.1">1K</text>
<text x="169.1" y="313.9">GRN</text>
<text x="100.3" y="332.7">74HCT10</text>
<text x="169.1" y="339.6">1K</text>
<text x="100.3" y="377.7">74HCT10</text>
</g>
<g font-size="1.5" fill="#006b00">
<text x="84" y="400.1">-CFSEL</text>
<text x="86" y="397.7">-CFOE</text>
<text x="130.1" y="402.5">-CS0</text>
<text x="131.3" y="404.9">-CS1</text>
<text x="149.9" y="407.3">-DASP</text>
<text x="81.5" y="409.7">-IOR</text>
<text x="134.8" y="412.2">-IOW</text>
<text x="76.8" y="414.6">-MEMW</text>
<text x="88" y="419.4">-RD</text>
<text x="55.2" y="421.8">-RES</text>
<text x="85.3" y="424.2">A3N</text>
<text x="58.2" y="429">CLKB</text>
<text x="80.9" y="431.5">IOPG</text>
<text x="199.3" y="426.6">ACTK</text>
<text x="78.7" y="433.9">IOPGP</text>
<text x="146.2" y="436.3">IORDY</text>
<text x="154.2" y="443.5">LEDP</text>
<text x="204.3" y="438.7">LEDAC</text>
<text x="223" y="441.1">LEDDA</text>
<text x="83.1" y="448.4">SELP</text>
<text x="85.1" y="445.9">RDP</text>
<text x="82.3" y="450.8">WRP</text>
</g>
<g font-size="1.4">
<text x="45.6" y="81.1">A3 D0</text>
<text x="45.6" y="83.5">A4 D1</text>
<text x="101" y="81.1">DIR</text>
<text x="101" y="83.5">A0</text>
<text x="122" y="81.1">B0</text>
<text x="122" y="83.5">B1</text>
<text x="169.7" y="81.1">1A</text>
<text x="169.7" y="83.5">1B</text>
<text x="190.8" y="81.1">1Y</text>
<text x="190.8" y="83.5">2Y</text>
<text x="45.6" y="85.9">A5 D2</text>
<text x="45.6" y="88.3">A6 D3</text>
<text x="101" y="85.9">A1</text>
<text x="101" y="88.3">A2</text>
<text x="122" y="85.9">B2</text>
<text x="122" y="88.3">B3</text>
<text x="169.7" y="85.9">2A</text>
<text x="169.7" y="88.3">2B</text>
<text x="190.8" y="85.9">3Y</text>
<text x="190.8" y="88.3">4Y</text>
<text x="45.6" y="90.8">A7 D4</text>
<text x="45.6" y="93.2">A8 D5</text>
<text x="45.6" y="95.6">A9 D6</text>
<text x="101" y="90.8">A3</text>
<text x="101" y="93.2">A4</text>
<text x="101" y="95.6">A5</text>
<text x="122" y="90.8">B4</text>
<text x="122" y="93.2">B5</text>
<text x="122" y="95.6">B6</text>
<text x="169.7" y="90.8">3A</text>
<text x="169.7" y="93.2">3B</text>
<text x="169.7" y="95.6">4A</text>
<text x="189.4" y="93.2">GND</text>
<text x="189.5" y="90.8">VCC</text>
<text x="44.8" y="98">A10 D7</text>
<text x="101" y="98">A6</text>
<text x="101" y="100.4">A7</text>
<text x="120.7" y="100.4">VCC</text>
<text x="122" y="98">B7</text>
<text x="169.7" y="98">4B</text>
<text x="42.7" y="107.6">A12 DOE0</text>
<text x="43.2" y="102.8">A11 -RES</text>
<text x="101" y="102.8">-OE</text>
<text x="120.6" y="102.8">GND</text>
<text x="42.7" y="110.1">A13 DOE1</text>
<text x="42.7" y="112.5">A14 DOE2</text>
<text x="42.7" y="114.9">A15 DOE3</text>
<text x="43" y="119.7">A16 DLD0</text>
<text x="43" y="122.1">A17 DLD1</text>
<text x="43" y="124.5">A18 DLD2</text>
<text x="169.7" y="123.7">-OC</text>
<text x="190.6" y="123.7">Q1</text>
<text x="42.9" y="131.8">A25 CLKB</text>
<text x="43" y="126.9">A19 DLD3</text>
<text x="101" y="128.5">A</text>
<text x="101" y="131">B</text>
<text x="120.7" y="131">VCC</text>
<text x="122.8" y="128.5">Y</text>
<text x="169.7" y="126.1">CLK</text>
<text x="169.7" y="128.5">D1</text>
<text x="169.7" y="131">D2</text>
<text x="190.6" y="126.1">Q2</text>
<text x="190.6" y="128.5">Q3</text>
<text x="190.6" y="131">Q4</text>
<text x="45.6" y="136.6">C3 A0</text>
<text x="101" y="133.4">C</text>
<text x="101" y="135.8">D</text>
<text x="120.6" y="133.4">GND</text>
<text x="169.7" y="133.4">D3</text>
<text x="169.7" y="135.8">D4</text>
<text x="190.6" y="133.4">Q5</text>
<text x="190.6" y="135.8">Q6</text>
<text x="45.6" y="139">C4 A1</text>
<text x="45.6" y="141.4">C5 A2</text>
<text x="45.6" y="143.8">C6 A3</text>
<text x="101" y="138.2">E</text>
<text x="101" y="140.6">F</text>
<text x="101" y="143">G</text>
<text x="169.7" y="138.2">D5</text>
<text x="169.7" y="140.6">D6</text>
<text x="169.7" y="143">D7</text>
<text x="189.5" y="143">VCC</text>
<text x="190.6" y="138.2">Q7</text>
<text x="190.6" y="140.6">Q8</text>
<text x="44.8" y="148.7">C11 A8</text>
<text x="45.6" y="146.3">C7 A4</text>
<text x="101" y="145.4">H</text>
<text x="169.7" y="145.4">D8</text>
<text x="189.4" y="145.4">GND</text>
<text x="44" y="153.5">C13 A10</text>
<text x="44" y="155.9">C14 A11</text>
<text x="44.8" y="151.1">C12 A9</text>
<text x="44" y="158.3">C15 A12</text>
<text x="44" y="160.7">C16 A13</text>
<text x="44" y="163.1">C17 A14</text>
<text x="44" y="165.6">C18 A15</text>
<text x="40.1" y="172.8">GND (18 PINS)</text>
<text x="41.5" y="170.4">+5V (6 PINS)</text>
<text x="101" y="171.2">A</text>
<text x="101" y="173.6">B</text>
<text x="122" y="171.2">Y0</text>
<text x="122" y="173.6">Y1</text>
<text x="169.7" y="171.2">1</text>
<text x="169.7" y="173.6">3</text>
<text x="191.7" y="171.2">2</text>
<text x="191.7" y="173.6">4</text>
<text x="101" y="176">C</text>
<text x="101" y="178.4">G1</text>
<text x="122" y="176">Y2</text>
<text x="122" y="178.4">Y3</text>
<text x="169.7" y="176">5</text>
<text x="169.7" y="178.4">7</text>
<text x="191.7" y="176">6</text>
<text x="191.7" y="178.4">8</text>
<text x="101" y="180.8">-G2A</text>
<text x="101" y="183.2">-G2B</text>
<text x="122" y="180.8">Y4</text>
<text x="122" y="183.2">Y5</text>
<text x="122" y="185.6">Y6</text>
<text x="169.7" y="180.8">9</text>
<text x="169.7" y="183.2">11</text>
<text x="169.7" y="185.6">13</text>
<text x="191" y="180.8">10</text>
<text x="191" y="183.2">12</text>
<text x="191" y="185.6">14</text>
<text x="120.7" y="190.5">VCC</text>
<text x="122" y="188.1">Y7</text>
<text x="169.7" y="188.1">15</text>
<text x="169.7" y="190.5">17</text>
<text x="191" y="188.1">16</text>
<text x="191" y="190.5">18</text>
<text x="120.6" y="192.9">GND</text>
<text x="169.7" y="192.9">19</text>
<text x="169.7" y="195.3">21</text>
<text x="169.7" y="197.7">23</text>
<text x="191" y="192.9">20</text>
<text x="191" y="195.3">22</text>
<text x="191" y="197.7">24</text>
<text x="169.7" y="200.1">25</text>
<text x="169.7" y="202.5">27</text>
<text x="191" y="200.1">26</text>
<text x="191" y="202.5">28</text>
<text x="169.7" y="204.9">29</text>
<text x="169.7" y="207.4">31</text>
<text x="169.7" y="209.8">33</text>
<text x="191" y="204.9">30</text>
<text x="191" y="207.4">32</text>
<text x="191" y="209.8">34</text>
<text x="169.7" y="212.2">35</text>
<text x="169.7" y="214.6">37</text>
<text x="191" y="212.2">36</text>
<text x="191" y="214.6">38</text>
<text x="101" y="218.6">A</text>
<text x="101" y="221">B</text>
<text x="122" y="218.6">Y0</text>
<text x="122" y="221">Y1</text>
<text x="169.7" y="217">39</text>
<text x="191" y="217">40</text>
<text x="101" y="223.4">C</text>
<text x="101" y="225.8">G1</text>
<text x="122" y="223.4">Y2</text>
<text x="122" y="225.8">Y3</text>
<text x="101" y="228.3">-G2A</text>
<text x="101" y="230.7">-G2B</text>
<text x="122" y="228.3">Y4</text>
<text x="122" y="230.7">Y5</text>
<text x="122" y="233.1">Y6</text>
<text x="120.7" y="237.9">VCC</text>
<text x="122" y="235.5">Y7</text>
<text x="120.6" y="240.3">GND</text>
<text x="169.7" y="242.7">COM</text>
<text x="190.7" y="242.7">R1</text>
<text x="190.7" y="245.1">R2</text>
<text x="190.7" y="247.6">R3</text>
<text x="190.7" y="250">R4</text>
<text x="190.7" y="252.4">R5</text>
<text x="190.7" y="254.8">R6</text>
<text x="190.7" y="257.2">R7</text>
<text x="190.7" y="259.6">R8</text>
<text x="101" y="266">1A</text>
<text x="101" y="268.5">2A</text>
<text x="122" y="266">1Y</text>
<text x="122" y="268.5">2Y</text>
<text x="101" y="270.9">3A</text>
<text x="101" y="273.3">4A</text>
<text x="101" y="275.7">5A</text>
<text x="122" y="270.9">3Y</text>
<text x="122" y="273.3">4Y</text>
<text x="122" y="275.7">5Y</text>
<text x="101" y="278.1">6A</text>
<text x="120.7" y="280.5">VCC</text>
<text x="122" y="278.1">6Y</text>
<text x="120.6" y="282.9">GND</text>
<text x="101" y="308.7">1A</text>
<text x="101" y="311.1">1B</text>
<text x="122" y="308.7">1Y</text>
<text x="122" y="311.1">2Y</text>
<text x="101" y="313.5">1C</text>
<text x="101" y="315.9">2A</text>
<text x="120.7" y="315.9">VCC</text>
<text x="122" y="313.5">3Y</text>
<text x="101" y="318.3">2B</text>
<text x="101" y="320.7">2C</text>
<text x="101" y="323.1">3A</text>
<text x="120.6" y="318.3">GND</text>
<text x="101" y="325.6">3B</text>
<text x="101" y="328">3C</text>
<text x="101" y="353.7">1A</text>
<text x="122" y="353.7">1Y</text>
<text x="101" y="356.1">1B</text>
<text x="101" y="358.5">1C</text>
<text x="122" y="356.1">2Y</text>
<text x="122" y="358.5">3Y</text>
<text x="101" y="360.9">2A</text>
<text x="101" y="363.3">2B</text>
<text x="101" y="365.8">2C</text>
<text x="120.6" y="363.3">GND</text>
<text x="120.7" y="360.9">VCC</text>
<text x="101" y="368.2">3A</text>
<text x="101" y="370.6">3B</text>
<text x="101" y="373">3C</text>
</g>
<g font-size="1.2" fill="#006b00">
<text x="92.9" y="82.5">D0</text>
<text x="130.2" y="80.1">CFD0</text>
<text x="130.2" y="82.5">CFD1</text>
<text x="92.9" y="84.9">D1</text>
<text x="92.9" y="87.3">D2</text>
<text x="92.9" y="89.7">D3</text>
<text x="130.2" y="84.9">CFD2</text>
<text x="130.2" y="87.3">CFD3</text>
<text x="130.2" y="89.7">CFD4</text>
<text x="92.9" y="92.1">D4</text>
<text x="92.9" y="94.5">D5</text>
<text x="130.2" y="92.1">CFD5</text>
<text x="130.2" y="94.5">CFD6</text>
<text x="92.9" y="96.9">D6</text>
<text x="92.9" y="99.4">D7</text>
<text x="130.2" y="96.9">CFD7</text>
<text x="93" y="127.5">A8</text>
<text x="93" y="129.9">A9</text>
<text x="160.1" y="127.5">CFD8</text>
<text x="160.1" y="129.9">CFD9</text>
<text x="92.3" y="132.3">A10</text>
<text x="92.3" y="134.7">A11</text>
<text x="92.3" y="137.2">A12</text>
<text x="159.4" y="132.3">CFD10</text>
<text x="159.4" y="134.7">CFD11</text>
<text x="159.4" y="137.2">CFD12</text>
<text x="92.3" y="139.6">A13</text>
<text x="92.3" y="142">A14</text>
<text x="159.4" y="139.6">CFD13</text>
<text x="159.4" y="142">CFD14</text>
<text x="92.3" y="144.4">A15</text>
<text x="159.4" y="144.4">CFD15</text>
<text x="91.2" y="170.1">DOE0</text>
<text x="91.2" y="172.5">DOE1</text>
<text x="160.1" y="172.5">CFD7</text>
<text x="199" y="172.5">CFD8</text>
<text x="91.2" y="174.9">DOE2</text>
<text x="91.2" y="179.8">DOE3</text>
<text x="160.1" y="179.8">CFD4</text>
<text x="160.1" y="177.4">CFD5</text>
<text x="160.1" y="174.9">CFD6</text>
<text x="199" y="174.9">CFD9</text>
<text x="199" y="177.4">CFD10</text>
<text x="199" y="179.8">CFD11</text>
<text x="160.1" y="184.6">CFD2</text>
<text x="160.1" y="182.2">CFD3</text>
<text x="199" y="182.2">CFD12</text>
<text x="199" y="184.6">CFD13</text>
<text x="160.1" y="189.4">CFD0</text>
<text x="160.1" y="187">CFD1</text>
<text x="199" y="187">CFD14</text>
<text x="199" y="189.4">CFD15</text>
<text x="161.8" y="208.7">A1</text>
<text x="161.8" y="211.1">A0</text>
<text x="199" y="211.1">A2</text>
<text x="91.4" y="217.6">DLD0</text>
<text x="91.4" y="220">DLD1</text>
<text x="91.4" y="222.4">DLD2</text>
<text x="91.4" y="227.2">DLD3</text>
<text x="93" y="272.2">A3</text>
<text x="93" y="310">A4</text>
<text x="93" y="317.3">A4</text>
<text x="93" y="319.7">A3</text>
</g>
</svg>
